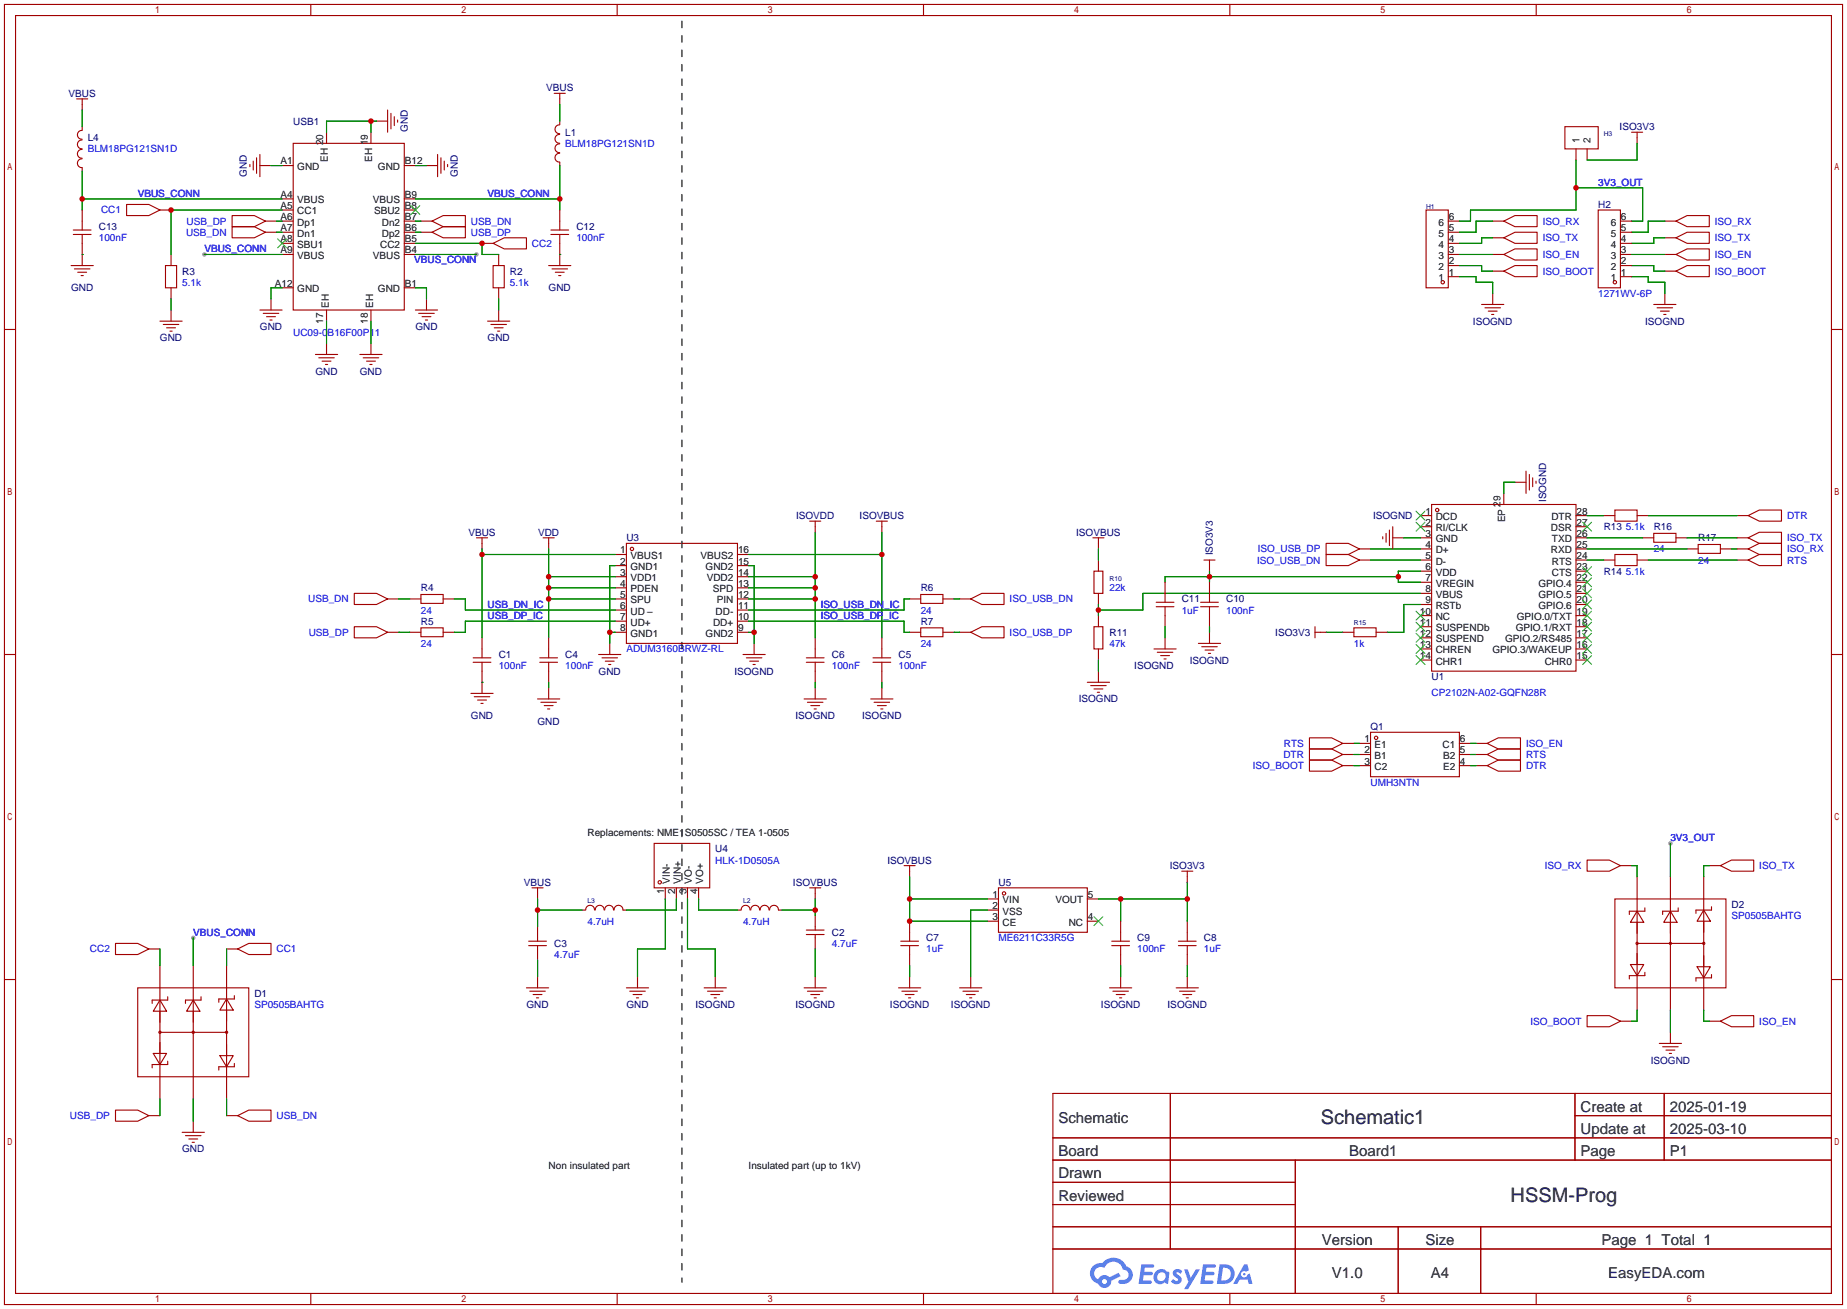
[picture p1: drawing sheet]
<svg xmlns="http://www.w3.org/2000/svg" width="422mm" height="299mm" viewBox="0 0 422 299" stroke-linecap="round" stroke-linejoin="round" font-family="sans-serif">
<g fill="#999">
<circle cx="46.7" cy="58.2" r=".51"/>
<circle cx="109" cy="58.2" r=".51"/>
<circle cx="44.2" cy="214.4" r=".51"/>
<circle cx="382" cy="192.8" r=".51"/>
</g>
<g fill="none" stroke="#a10000" stroke-width=".25">
<path d="M1 1h420.4v297.2h-420.4zM3.6 3.6h415.2v292.1h-415.2zM71.1 1v2.6M141.1 1v2.6M211.2 1v2.6M281.3 1v2.6M351.3 1v2.6M1 75.3h2.6M418.8 75.3h2.6M1 149.6h2.6M418.8 149.6h2.6M1 223.9h2.6"/>
<path d="M418.8 223.9h2.6M240.8 249.9h178v45.8h-178zM267.7 249.9v35.6M360.2 249.9v15.3M360.2 255h58.6M380.6 249.9v15.3M240.8 260.1h178M240.8 265.2h178M240.8 270.3h55.4M240.8 275.3h55.4M296.2 265.2v30.5M71.1 295.7v2.5"/>
<path d="M141.1 295.7v2.5M211.2 295.7v2.5M240.8 280.4h178M240.8 285.5h178M281.3 295.7v2.5M319.8 280.4v15.3M338.6 280.4v15.3M351.3 295.7v2.5"/>
</g>
<g fill="#5487ff">
<path d="M268.5 290.3a1.3 1.3 0 0 1 1.9 .3l-.4 .6a.54 .54 0 0 0-1-.2l.2 .2a1.28 1.28 0 0 1 .8 2 1.53 1.53 0 0 1-2.2-.3l.5-.6 .8 .5a.31 .31 0 0 0 .3-.3 .31 .31 0 0 0-.2-.3 1.12 1.12 0 0 1-.7-1.9z"/>
<path d="M270.8 290.2h.8l.7 1.9 1.2-1.9h.9l-2.7 4.5h-.9l1-1.7z"/>
<path d="M261 289h2.3a.46 .46 0 0 1 .5 .1 .46 .46 0 0 1 .1 .5l-.3 .2h-1.8l-.1 .9h1.6a.4 .4 0 0 1 .3 .4 .4 .4 0 0 1-.4 .4h-1.6l-.2 1.2h1.4a.46 .46 0 0 1 .5 .1 .46 .46 0 0 1 .1 .5l-.4 .2h-2.6z"/>
<path d="M275.1 289h2.3a.47 .47 0 0 1 .5 .1 .47 .47 0 0 1 .1 .5l-.3 .2h-1.8l-.1 .9h1.6a.4 .4 0 0 1 .4 .4 .4 .4 0 0 1-.5 .4h-1.6l-.2 1.2h1.4a.46 .46 0 0 1 .5 .1 .46 .46 0 0 1 .1 .5l-.4 .2h-2.6z"/>
<path d="M284.5 289h.8l.3 1.3-.6 .4a.75 .75 0 0 0-1.1 .3 .75 .75 0 0 0 .5 1 .75 .75 0 0 0 .9-.6l.5-.3 .6 2.4h-.8l-.3-1h-1.8l-.5 1h-1z"/>
<path d="M278.9 289l-.6 4.5h1.4a2.27 2.27 0 0 0 2.7-2.3 2.27 2.27 0 0 0-2.7-2.2zM279.7 289.8a1.5 1.5 0 0 1 1.8 1.5 1.5 1.5 0 0 1-1.9 1.4h-.3z"/>
<path d="M264.4 290.6a1.6 1.6 0 0 0-.4 2.3 1.6 1.6 0 0 0 2.3 .2l.8 .4 .3-2.5-.1-.3h-.5a1.58 1.58 0 0 0-2.4-.1zM265 291.1a.99 .99 0 0 1 1.6 .6 .99 .99 0 0 1-1.3 1.1 .98 .98 0 0 1-.3-1.7z"/>
<path d="M250 289.4a2.37 2.37 0 0 0 1.1 4 1.54 1.54 0 0 0 1.8 1 1.54 1.54 0 0 0 1.2-1.6l2.2-1.1-.5-.8-2.1 1.1a1.57 1.57 0 0 0-2.6 .4 1.5 1.5 0 0 1-.7-2.1 1.5 1.5 0 0 1 2.2-.5 2.23 2.23 0 0 1 2.3-1.4 2.23 2.23 0 0 1 1.9 1.8 1.16 1.16 0 0 1 1.3 1.1 1.16 1.16 0 0 1-1.1 1.3h-.7a.47 .47 0 0 0-.5 .3 .47 .47 0 0 0 .4 .6 2.14 2.14 0 0 0 2.7-1.4 2.14 2.14 0 0 0-1.3-2.7 3.2 3.2 0 0 0-5.5-.7l-1.1 .1zM252 292.9a.6 .6 0 0 1 1.2 0 .6 .6 0 0 1-1.2 0z"/>
<circle cx="284.6" cy="291.3" r=".28"/>
</g>
<g fill="none" stroke="#a10000" stroke-width=".25">
<path d="M17.5 22.6h2.6M18.8 34.1a1.01 1.01 0 0 0-1.1 1.1 1.01 1.01 0 0 0 1.1 1M18.8 32a1.01 1.01 0 0 0-1.1 1 1.01 1.01 0 0 0 1.1 1M18.8 36.3a1.01 1.01 0 0 0-1.1 1 1.01 1.01 0 0 0 1.1 1M18.8 29.8a1.01 1.01 0 0 0-1.1 1 1.01 1.01 0 0 0 1.1 1M18.8 22.6v2.5M18.8 29v.7M18.8 38.4v.7M57.1 37.6v.5M57.9 36.8v2.1M58.7 36.1v3.5M59.4 37.8h2.6"/>
<path d="M59.4 35.3v5.1M64.5 37.8h2.6M67.1 32.8h25.4v38.1h-25.4zM74.7 30.2v2.6M84.8 30.2v2.6M86.1 27.7h2.5M88.6 25.1v5.1M89.4 25.9v3.6M90.2 26.7v2M90.9 27.4v.5M92.5 37.8h2.5M97.5 37.8h2.6"/>
<path d="M100.1 35.3v5.1M100.8 36.1v3.5M101.6 36.8v2.1M102.4 37.6v.5M126.7 21.3h2.6M128 32.9a1.01 1.01 0 0 0-1.1 1 1.01 1.01 0 0 0 1.1 1M128 30.7a1.01 1.01 0 0 0-1.1 1 1.01 1.01 0 0 0 1.1 1M128 35a1.01 1.01 0 0 0-1.1 1 1.01 1.01 0 0 0 1.1 1.1M128 28.5a1.01 1.01 0 0 0-1.1 1 1.01 1.01 0 0 0 1.1 1.1M128 21.3v2.6M128 27.7v.7M128 37.1v.7"/>
<path d="M357.9 29h7.6v5h-7.6zM360.4 34v2.6M363 34v2.6M373.1 30.2h2.6M374.4 30.2v2.6M16.8 52.6h4M16.8 53.6h4M18.8 48v4.6M18.8 53.6v7.1M29 46.7h5l2.6 1.3-2.6 1.3h-5zM36.6 48h2.5M39.1 58.2v2.5"/>
<path d="M53.1 49.3h5.1l2.5 1.2-2.5 1.3h-5.1zM53.1 51.8h5.1l2.5 1.3-2.5 1.3h-5.1zM60.7 53.1h2.5M60.7 50.5h2.5M64.5 58.2h2.6M64.5 55.6h2.6M64.5 53.1h2.6M64.5 50.5h2.6M64.5 48h2.6M64.5 45.5h2.6M92.5 58.2h2.5M92.5 55.6h2.5"/>
<path d="M92.5 53.1h2.5M92.5 50.5h2.5M92.5 48h2.5M92.5 45.5h2.5M96.3 53.1h2.5M96.3 50.5h2.5M98.8 53.1l2.5-1.3h5.1v2.6h-5.1zM98.8 50.5l2.5-1.2h5.1v2.5h-5.1zM110.2 55.6h2.6M112.8 55.6l2.5-1.2h5.1v2.5h-5.1zM114 58.2v2.5M126 52.6h4"/>
<path d="M126 53.6h4M128 48v4.6M128 53.6v7.1M326.1 48h5.1v17.8h-5.1zM331.2 58.2h2.6M331.2 55.6h2.6M331.2 53.1h2.6M331.2 50.5h2.6M341.4 58.2h2.5M341.4 50.5h2.5M341.4 54.4h2.5M343.9 50.5l2.6-1.2h5v2.5h-5z"/>
<path d="M343.9 54.4l2.6-1.3h5v2.5h-5zM343.9 58.2l2.6-1.3h5v2.5h-5zM365.5 48h5.1v17.8h-5.1zM370.6 58.2h2.5M370.6 55.6h2.5M370.6 53.1h2.5M370.6 50.5h2.5M380.7 58.2h2.6M380.7 50.5h2.6M380.7 54.4h2.6M383.3 50.5l2.5-1.2h5.1v2.5h-5.1zM383.3 54.4l2.5-1.3h5.1v2.5h-5.1z"/>
<path d="M383.3 58.2l2.5-1.3h5.1v2.5h-5.1zM16.3 60.7h5M17 61.5h3.6M17.8 62.2h2M18.5 63h.5M36.6 73.4h5.1M37.3 74.2h3.6M37.8 60.7h2.6v5.1h-2.6zM38.1 74.9h2M38.9 75.7h.5M39.1 65.8v2.5M39.1 70.9v2.5"/>
<path d="M59.4 70.9h5.1M60.2 71.6h3.6M61 72.4h2M61.7 73.2h.5M62 68.3v2.6M64.5 65.8h2.6M74.7 70.9v2.5M74.7 78.5v2.5M84.8 70.9v2.5M84.8 78.5v2.5M92.5 65.8h2.5M95 70.9h5.1"/>
<path d="M95.8 71.6h3.5M96.5 72.4h2.1M97.3 73.2h.5M97.5 68.3v2.6M111.5 73.4h5.1M112.3 74.2h3.5M112.8 60.7h2.5v5.1h-2.5zM113 74.9h2.1M113.8 75.7h.5M114 65.8v2.5M114 70.9v2.5M125.5 60.7h5.1"/>
<path d="M126.2 61.5h3.6M127 62.2h2M127.8 63h.5M331.2 63.2h2.6M331.2 60.7h2.6M338.8 69.6h5.1M339.6 70.4h3.6M340.4 71.1h2M341.1 71.9h.5M341.4 62h2.5M341.4 67.1v2.5M343.9 62l2.6-1.3h5v2.5h-5z"/>
<path d="M370.6 63.2h2.5M370.6 60.7h2.5M378.2 69.6h5.1M379 70.4h3.5M379.7 71.1h2.1M380.5 71.9h.5M380.7 62h2.6M380.7 67.1v2.5M383.3 62l2.5-1.3h5.1v2.5h-5.1zM72.1 81h5.1M72.9 81.8h3.6M73.7 82.6h2"/>
<path d="M74.4 83.3h.5M82.3 81h5.1M83.1 81.8h3.5M83.8 82.6h2.1M84.6 83.3h.5M185.2 119.1h2.5M186.4 119.1v2.6M200.4 119.1h2.5M201.7 119.1v2.6M324.9 117.9h2.5M327.4 115.3h33v38.1h-33zM343.9 112.8v2.5"/>
<path d="M346.5 110.2h2.5M349 107.7v5.1M349.8 108.5v3.5M350.5 109.2v2.1M351.3 110v.5M360.4 117.9h2.6M366.8 117.9h2.5M369.3 116.6h5.1v2.5h-5.1zM374.4 117.9h2.5M397.3 117.9h2.5M399.8 117.9l2.5-1.3h5.1v2.5h-5.1zM81 135.6h5.1l2.5 1.3-2.5 1.3h-5.1z"/>
<path d="M88.6 136.9h2.6M93.7 136.9h2.6M96.3 135.9h5v2h-5zM101.3 136.9h2.6M109 122.9h2.5M110.2 122.9v2.6M124.2 122.9h2.5M125.5 122.9v2.6M140.7 126.7h2.6M140.7 129.3h2.6M140.7 131.8h2.6M140.7 134.4h2.6"/>
<path d="M140.7 136.9h2.6M140.7 139.4h2.6M143.3 124.2h25.4v22.9h-25.4zM168.7 126.7h2.5M168.7 129.3h2.5M168.7 131.8h2.5M168.7 134.4h2.5M168.7 136.9h2.5M168.7 139.4h2.5M208 136.9h2.6M210.6 135.9h5v2h-5zM215.6 136.9h2.6"/>
<path d="M219.5 136.9h2.5M222 136.9l2.5-1.3h5.1v2.6h-5.1zM249.9 122.9h2.6M250.2 130.6h2v5h-2zM251.2 122.9v2.6M251.2 128v2.6M251.2 135.6v2.6M264.4 137.7h4.1M264.4 138.7h4.1M266.4 133.1v4.6M266.4 138.7v4.6M274.6 137.7h4"/>
<path d="M274.6 138.7h4M275.3 128h2.6M276.6 128v2.6M276.6 133.1v4.6M276.6 138.7v4.6M303.3 124.2h5.1l2.5 1.3-2.5 1.2h-5.1zM303.3 126.7h5.1l2.5 1.3-2.5 1.3h-5.1zM310.9 125.5h2.5M310.9 128h2.5M316.2 122.7v.5M317 121.9v2.1M317.8 121.2v3.5"/>
<path d="M318.5 122.9h2.6M318.5 120.4v5.1M324.9 120.4h2.5M324.9 122.9h2.5M324.9 125.5h2.5M324.9 128h2.5M324.9 130.6h2.5M324.9 133.1h2.5M324.9 135.6h2.5M324.9 138.2h2.5M360.4 120.4h2.6M360.4 122.9h2.6"/>
<path d="M360.4 125.5h2.6M360.4 128h2.6M360.4 130.6h2.6M360.4 133.1h2.6M360.4 135.6h2.6M360.4 138.2h2.6M366.8 128h2.5M369.3 126.7h5.1v2.6h-5.1zM374.4 128h2.5M375.7 122.9h2.5M378.2 121.9h5.1v2.1h-5.1zM383.3 122.9h2.5"/>
<path d="M385.8 125.5h2.6M388.4 124.5h5v2h-5zM393.4 125.5h2.6M397.3 122.9h2.5M397.3 125.5h2.5M397.3 128h2.5M399.8 128l2.5-1.3h5.1v2.6h-5.1zM399.8 125.5l2.5-1.3h5.1v2.5h-5.1zM399.8 122.9l2.5-1.2h5.1v2.5h-5.1zM81 143.3h5.1l2.5 1.2-2.5 1.3h-5.1zM88.6 144.5h2.6M93.7 144.5h2.6"/>
<path d="M96.3 143.5h5v2h-5zM101.3 144.5h2.6M107.7 158.5h5.1M108.2 150.4h4.1M108.2 151.4h4.1M108.5 159.3h3.5M110.2 145.8v4.6M110.2 151.4v7.1M122.9 159.8h5.1M123.4 150.4h4.1M123.4 151.4h4.1M125.5 145.8v4.6"/>
<path d="M125.5 151.4v4.6M125.5 157.2v2.6M136.9 149.6h5.1M137.7 150.4h3.5M138.4 151.1h2.1M139.2 151.9h.5M139.4 147.1v2.5M140.7 142h2.6M140.7 144.5h2.6M168.7 142h2.5M168.7 144.5h2.5M169.9 149.6h5.1"/>
<path d="M170.7 150.4h3.5M171.4 151.1h2.1M172.2 151.9h.5M172.5 147.1v2.5M183.9 159.8h5.1M184.4 150.4h4.1M184.4 151.4h4.1M186.4 145.8v4.6M186.4 151.4v4.6M186.4 157.2v2.6M199.1 159.8h5.1M199.6 150.4h4.1"/>
<path d="M199.6 151.4h4.1M201.7 145.8v4.6M201.7 151.4v4.6M201.7 157.2v2.6M208 144.5h2.6M210.6 143.5h5v2h-5zM215.6 144.5h2.6M219.5 144.5h2.5M222 144.5l2.5-1.2h5.1v2.5h-5.1zM248.7 156h5M249.4 156.7h3.6M250.2 143.3h2v5h-2z"/>
<path d="M250.2 157.5h2M251 158.2h.5M251.2 140.7v2.6M251.2 148.3v2.6M251.2 153.4v2.6M263.9 148.3h5.1M264.7 149.1h3.5M265.4 149.9h2.1M266.2 150.6h.5M266.4 145.8v2.5M274.1 147.1h5M274.8 147.8h3.6"/>
<path d="M275.6 148.6h2M276.4 149.4h.5M276.6 144.5v2.6M300.7 144.5h2.6M300.7 143.3v2.5M307.1 144.5h2.5M309.6 143.5h5.1v2h-5.1zM314.7 144.5h2.5M324.9 140.7h2.5M324.9 143.3h2.5M324.9 145.8h2.5M324.9 148.3h2.5"/>
<path d="M324.9 150.9h2.5M360.4 140.7h2.6M360.4 143.3h2.6M360.4 145.8h2.6M360.4 148.3h2.6M360.4 150.9h2.6M109.2 160h2.1M110 160.8h.5M123.7 160.5h3.6M124.5 161.3h2M125.2 162.1h.5M184.7 160.5h3.5"/>
<path d="M185.4 161.3h2.1M186.2 162.1h.5M199.9 160.5h3.6M200.7 161.3h2M201.4 162.1h.5M299.5 171.2h5l2.6 1.3-2.6 1.2h-5zM299.5 173.7h5l2.6 1.3-2.6 1.3h-5zM299.5 168.7h5l2.6 1.2-2.6 1.3h-5zM307.1 169.9h2.5M307.1 172.5h2.5M307.1 175h2.5M310.9 169.9h2.5"/>
<path d="M310.9 172.5h2.5M310.9 175h2.5M313.4 167.4h20.4v10.1h-20.4zM333.8 169.9h2.5M333.8 172.5h2.5M333.8 175h2.5M337.6 169.9h2.5M337.6 172.5h2.5M337.6 175h2.5M340.1 175l2.5-1.3h5.1v2.6h-5.1zM340.1 169.9l2.5-1.2h5.1v2.5h-5.1zM340.1 172.5l2.5-1.3h5.1v2.5h-5.1z"/>
<path d="M149.6 192.8h12.7v10.1h-12.7zM206.8 197.9h2.5M208 197.9v2.5M270.3 199.1h2.5M271.5 199.1v2.6M363 196.6h5l2.6 1.3-2.6 1.2h-5zM370.6 197.9h2.5M390.9 197.9h2.5M393.4 197.9l2.6-1.3h5.1v2.5h-5.1zM26.4 215.6h5.1l2.5 1.3-2.5 1.3h-5.1zM34 216.9h2.6M51.8 216.9h2.6"/>
<path d="M54.4 216.9l2.5-1.3h5.1v2.6h-5.1zM120.9 216.2h4.1M120.9 215.1h4.1M121.7 202.9h2.5M122.9 202.9v2.6M122.9 211.8v3.3M122.9 216.2v3.3M133.1 208h.8M136 208a1.01 1.01 0 0 0-1-1.1 1.01 1.01 0 0 0-1.1 1.1M138.2 208a1.01 1.01 0 0 0-1.1-1.1 1.01 1.01 0 0 0-1 1.1M140.3 208a1.01 1.01 0 0 0-1-1.1 1.01 1.01 0 0 0-1 1.1M140.4 208a1.01 1.01 0 0 1 1.1-1.1 1.01 1.01 0 0 1 1 1.1h.8"/>
<path d="M152.1 202.9v2.6M154.7 202.9v2.6M157.2 202.9v2.6M159.8 202.9v2.6M168.7 208h.7M171.5 208a1.01 1.01 0 0 0-1-1.1 1.01 1.01 0 0 0-1 1.1M173.7 208a1.01 1.01 0 0 0-1-1.1 1.01 1.01 0 0 0-1 1.1M175.9 208a1.01 1.01 0 0 0-1-1.1 1.01 1.01 0 0 0-1.1 1.1M176 208a1.01 1.01 0 0 1 1-1.1 1.01 1.01 0 0 1 1 1.1h.8M184.4 213.6h4.1M184.4 212.6h4.1M185.2 202.9h2.5"/>
<path d="M186.4 202.9v2.6M186.4 209.3v3.3M186.4 213.6v3.3M206 216.2h4.1M206 215.1h4.1M208 210.6v4.5M208 216.2v4.5M225.8 208h2.5M225.8 205.5h2.5M225.8 210.6h2.5M228.3 202.9h20.4v10.2h-20.4zM248.7 205.5h2.5"/>
<path d="M248.7 210.6h2.5M254.3 216.2h4M254.3 215.1h4M256.3 210.6v4.5M256.3 216.2v4.5M269.5 216.2h4.1M269.5 215.1h4.1M271.5 210.6v4.5M271.5 216.2v4.5M369.3 205.5h25.4v20.3h-25.4zM374.4 208.3l1.5 2.5h-3zM374.4 200.4v30.5"/>
<path d="M374.4 215.6h15.2M376.2 207.5v.8h-3.6v.7M382 208.3l1.5 2.5h-3zM382 200.4v30.5M383.8 207.5v.8h-3.6v.7M389.6 208l1.6 2.6h-3.1zM389.6 200.4v30.5M391.4 207.3v.7h-3.5v.8M31.5 225.8h25.4v20.3h-25.4zM36.6 228.6l1.5 2.5h-3zM36.6 220.7v30.5M36.6 236h15.2"/>
<path d="M38.4 227.8v.8h-3.6v.8M44.2 228.6l1.5 2.5h-3zM44.2 220.7v30.5M46 227.8v.8h-3.6v.8M51.8 228.3l1.5 2.6h-3zM51.8 220.7v30.5M53.6 227.6v.7h-3.6v.8M120.4 225.8h5.1M121.2 226.6h3.5M121.9 227.3h2.1M122.7 228.1h.5M122.9 223.3v2.5"/>
<path d="M143.3 225.8h5M144 226.6h3.6M144.8 227.3h2M145.5 228.1h.5M145.8 223.3v2.5M161 225.8h5.1M161.8 226.6h3.6M162.6 227.3h2M163.3 228.1h.5M163.6 223.3v2.5M183.9 225.8h5.1M184.7 226.6h3.5"/>
<path d="M185.4 227.3h2.1M186.2 228.1h.5M186.4 223.3v2.5M205.5 225.8h5.1M206.2 226.6h3.6M207 227.3h2M207.8 228.1h.5M208 223.3v2.5M219.5 225.8h5M220.2 226.6h3.6M221 227.3h2M221.7 228.1h.5"/>
<path d="M222 223.3v2.5M253.7 225.8h5.1M254.5 226.6h3.6M255.3 227.3h2M256 228.1h.5M256.3 223.3v2.5M269 225.8h5.1M269.7 226.6h3.6M270.5 227.3h2M271.3 228.1h.5M271.5 223.3v2.5M363 232.2h5l2.6 1.2-2.6 1.3h-5z"/>
<path d="M370.6 233.4h2.5M372.9 220.5h3l-1.5 2.5zM376.2 222.2v.8h-3.6v.8M379.5 238.5h5.1M380.2 239.3h3.6M382 236v2.5M388.1 221h3.1l-1.6 2.5zM390.9 233.4h2.5M391.4 222.8v.7h-3.5v.8M393.4 233.4l2.6-1.2h5.1v2.5h-5.1zM26.4 253.7h5.1l2.5 1.3-2.5 1.3h-5.1zM34 255h2.6"/>
<path d="M35.1 240.8h3l-1.5 2.5zM38.4 242.6v.7h-3.6v.8M41.7 258.8h5M42.4 259.6h3.6M44.2 256.3v2.5M50.3 241.3h3l-1.5 2.5zM51.8 255h2.6M53.6 243.1v.7h-3.6v.8M54.4 255l2.5-1.3h5.1v2.6h-5.1zM381 240h2M381.8 240.8h.5M43.2 260.3h2"/>
<path d="M43.9 261.1h.5"/>
<circle cx="329.9" cy="64.5" r=".38"/>
<circle cx="369.3" cy="64.5" r=".38"/>
<circle cx="328.7" cy="116.6" r=".38"/>
<circle cx="144.5" cy="125.5" r=".38"/>
<circle cx="314.7" cy="168.7" r=".38"/>
<circle cx="150.9" cy="201.7" r=".38"/>
<circle cx="229.6" cy="204.2" r=".38"/>
<circle cx="374.4" cy="215.6" r=".25"/>
<circle cx="382" cy="215.6" r=".25"/>
<circle cx="389.6" cy="215.6" r=".25"/>
<circle cx="36.6" cy="236" r=".25"/>
<circle cx="44.2" cy="236" r=".25"/>
<circle cx="51.8" cy="236" r=".25"/>
</g>
<g fill="none" stroke="#3c3" stroke-width=".25">
<path d="M63.5 54.6l2 2M65.5 54.6l-2 2M94 47l2 2M96 47l-2 2M323.8 116.8l2.1 2.1M323.8 119.4l2.1 2M325.9 116.8l-2.1 2.1M325.9 119.4l-2.1 2M361.9 119.4l2.1 2M364 119.4l-2.1 2M323.8 139.7l2.1 2M325.9 139.7l-2.1 2"/>
<path d="M361.9 139.7l2.1 2M361.9 137.2l2.1 2M361.9 134.6l2.1 2.1M361.9 132.1l2.1 2M361.9 129.5l2.1 2.1M364 139.7l-2.1 2M364 137.2l-2.1 2M364 134.6l-2.1 2.1M364 132.1l-2.1 2M364 129.5l-2.1 2.1M323.8 142.2l2.1 2.1M323.8 144.8l2.1 2"/>
<path d="M323.8 147.3l2.1 2.1M323.8 149.9l2.1 2M325.9 142.2l-2.1 2.1M325.9 144.8l-2.1 2M325.9 147.3l-2.1 2.1M325.9 149.9l-2.1 2M361.9 149.9l2.1 2M361.9 147.3l2.1 2.1M361.9 144.8l2.1 2M361.9 142.2l2.1 2.1M364 149.9l-2.1 2M364 147.3l-2.1 2.1"/>
<path d="M364 144.8l-2.1 2M364 142.2l-2.1 2.1M250.2 209.5l2 2.1M252.2 209.5l-2 2.1"/>
</g>
<g fill="none" stroke="#008700" stroke-width=".25">
<path d="M18.8 25.1v3.9M18.8 39.1v8.9M62 37.8h2.5M84.8 27.7v2.5M86.1 27.7h-11.4v2.5M95 37.8h2.5M128 23.9v3.8M128 37.8v10.2M360.4 36.6v11.4h-24.1v2.5h-2.5M374.4 32.8v3.8h-11.4M18.8 58.2h.1M18.8 45.5h45.7"/>
<path d="M46.7 58.2h17.8M63.2 50.5h1.3M63.2 53.1h1.3M64.5 48h-25.4v10.2M95 50.5h1.3M95 53.1h1.3M95 45.5h33M95 58.2h14M95 55.6h15.2v2.6h3.8M128 58.2h.1M333.8 58.2h7.6M341.4 50.5h-3.8v2.6h-3.8"/>
<path d="M341.4 54.4h-2.6v1.2h-5M360.4 42.9h15.3v7.6h-2.6M373.1 58.2h7.6M380.7 50.5h-3.8v2.6h-3.8M380.7 54.4h-2.5v1.2h-5.1M39.1 68.3v2.6M64.5 65.8h-2.5v2.5M74.7 73.4v5.1M84.8 73.4v5.1M95 65.8h2.5v2.5M114 68.3v2.6M333.8 60.7h5v1.3h2.6"/>
<path d="M333.8 63.2h3.8v1.3h3.8v2.6M373.1 60.7h5.1v1.3h2.5M373.1 63.2h3.8v1.3h3.8v2.6M346.5 110.2h-2.6v2.6M363 117.9h3.8M376.9 117.9h20.4M91.2 136.9h2.5M103.9 136.9h2.5v2.5h34.3M110.2 125.5v20.3M110.2 126.7h30.5M125.5 136.9h15.2M125.5 125.5v20.3"/>
<path d="M125.5 131.8h15.2M125.5 134.4h15.2M140.7 129.3h-1.3v17.8M171.2 136.9h15.2M171.2 129.3h1.3v17.8M171.2 126.7h30.5M171.2 131.8h15.2M171.2 134.4h15.2M186.4 121.7v24.1M201.7 121.7v24.1M208 136.9h-1.2v2.5h-35.6M218.2 136.9h1.3"/>
<path d="M251.2 125.5v2.5M251.2 138.2v2.5M276.6 130.6v2.5M313.4 125.5h11.5M313.4 128h11.5M319.8 131.8h-53.4v1.3M321.1 122.9h3.8M324.9 138.2h-3.8v6.3h-3.9M324.9 135.6h-63.5v3.8h-10.2M324.9 130.6h-5.1v2.5h5.1M363 125.5h22.8M363 128h3.8"/>
<path d="M363 122.9h12.7M376.9 128h20.4M385.8 122.9h11.5M396 125.5h1.3M91.2 144.5h2.5M110.2 156h.1M125.5 156v1.2M139.4 144.5h1.3M140.7 142h-34.3v2.5h-2.5M171.2 144.5h1.3M171.2 142h35.6v2.5h1.2M186.4 156v1.2"/>
<path d="M201.7 156v1.2M218.2 144.5h1.3M251.2 150.9v2.5M266.4 143.3v2.5M276.6 143.3v1.2M303.3 144.5h3.8M309.6 175h1.3M309.6 172.5h1.3M309.6 169.9h1.3M336.3 175h1.3M336.3 172.5h1.3M336.3 169.9h1.3"/>
<path d="M373.1 197.9h1.3v2.5M382 192.8v7.6M390.9 197.9h-1.3v2.5M36.6 216.9v3.8M44.2 214.4v6.3M51.8 216.9v3.8M122.9 208h10.2M122.9 205.5v6.3M122.9 219.5v3.8M152.1 205.5v11.4h-6.3v6.4M154.7 205.5v2.5h-11.4M157.2 205.5v11.4h6.4v6.4"/>
<path d="M159.8 205.5v2.5h8.9M178.8 208h7.6M186.4 205.5v3.8M186.4 216.9v6.4M208 200.4v10.2h17.8M208 205.5h17.8M225.8 208h-3.8v15.3M251.2 205.5h20.3M256.3 205.5v5.1M271.5 201.7v8.9M208 220.7v2.6M256.3 220.7v2.6"/>
<path d="M271.5 220.7v2.6M374.4 230.9v2.5h-1.3M382 230.9v5.1M389.6 230.9v2.5h1.3M36.6 251.2v3.8M44.2 251.2v5.1M51.8 251.2v3.8"/>
</g>
<path d="M156 4.8v288.3" fill="none" stroke="#000" stroke-width=".25" stroke-dasharray="1.5 1.8"/>
<g fill="#c00">
<circle cx="84.8" cy="27.7" r=".63"/>
<circle cx="128" cy="45.5" r=".63"/>
<circle cx="110.2" cy="55.6" r=".63"/>
<circle cx="39.1" cy="48" r=".63"/>
<circle cx="139.4" cy="144.5" r=".63"/>
<circle cx="172.5" cy="144.5" r=".63"/>
<circle cx="18.8" cy="45.5" r=".63"/>
<circle cx="110.2" cy="126.7" r=".63"/>
<circle cx="201.7" cy="126.7" r=".63"/>
<circle cx="125.5" cy="131.8" r=".63"/>
<circle cx="125.5" cy="134.4" r=".63"/>
<circle cx="125.5" cy="136.9" r=".63"/>
<circle cx="186.4" cy="131.8" r=".63"/>
<circle cx="186.4" cy="134.4" r=".63"/>
<circle cx="186.4" cy="136.9" r=".63"/>
<circle cx="186.4" cy="208" r=".63"/>
<circle cx="122.9" cy="208" r=".63"/>
<circle cx="208" cy="205.5" r=".63"/>
<circle cx="208" cy="210.6" r=".63"/>
<circle cx="271.5" cy="205.5" r=".63"/>
<circle cx="256.3" cy="205.5" r=".63"/>
<circle cx="251.2" cy="139.4" r=".63"/>
<circle cx="360.4" cy="42.9" r=".63"/>
<circle cx="276.6" cy="131.8" r=".63"/>
<circle cx="319.8" cy="131.8" r=".63"/>
</g>
<g font-size="4.6">
<text x="302.1" y="257">Schematic1</text>
<text x="345.5" y="274.8">HSSM-Prog</text>
</g>
<g font-size="3.4">
<text x="242.1" y="256.6">Schematic</text>
<text x="361.5" y="254.1">Create at</text>
<text x="381.9" y="254.1">2025-01-19</text>
<text x="361.5" y="259.2">Update at</text>
<text x="381.9" y="259.2">2025-03-10</text>
<text x="242.1" y="264.3">Board</text>
<text x="242.1" y="269.3">Drawn</text>
<text x="308.5" y="264.3">Board1</text>
<text x="361.5" y="264.3">Page</text>
<text x="381.9" y="264.3">P1</text>
<text x="242.1" y="274.4">Reviewed</text>
<text x="302.3" y="284.6">Version</text>
<text x="326" y="284.6">Size</text>
<text x="366.3" y="284.6">Page 1 Total 1</text>
<text x="304.6" y="292.2">V1.0</text>
<text x="327.2" y="292.2">A4</text>
<text x="367.8" y="292.2">EasyEDA.com</text>
</g>
<g font-size="2.3" fill="#000080">
<text x="15.7" y="22.1">VBUS</text>
<text x="124.9" y="20.9">VBUS</text>
<text x="67.1" y="28.5">USB1</text>
<text x="370.4" y="29.7">ISO3V3</text>
<text x="20.1" y="32.3">L4</text>
<text x="93.2" y="30.2" transform="rotate(-90 93.2 30.2)">GND</text>
<text x="129.3" y="31">L1</text>
<text x="56.4" y="40.4" transform="rotate(-90 56.4 40.4)">GND</text>
<text x="104.7" y="40.4" transform="rotate(-90 104.7 40.4)">GND</text>
<text x="365.5" y="47.5">H2</text>
<text x="22.6" y="52.6">C13</text>
<text x="131.8" y="52.6">C12</text>
<text x="41.7" y="62.8">R3</text>
<text x="116.6" y="62.8">R2</text>
<text x="16.3" y="66.6">GND</text>
<text x="125.5" y="66.6">GND</text>
<text x="59.4" y="75.5">GND</text>
<text x="95" y="75.5">GND</text>
<text x="336.9" y="74.2">ISOGND</text>
<text x="376.2" y="74.2">ISOGND</text>
<text x="36.6" y="78">GND</text>
<text x="111.5" y="78">GND</text>
<text x="72.1" y="85.6">GND</text>
<text x="82.3" y="85.6">GND</text>
<text x="182.1" y="118.6">ISOVDD</text>
<text x="196.6" y="118.6">ISOVBUS</text>
<text x="314" y="118.6">ISOGND</text>
<text x="353.6" y="114.7" transform="rotate(-90 353.6 114.7)">ISOGND</text>
<text x="107.1" y="122.5">VBUS</text>
<text x="123.1" y="122.5">VDD</text>
<text x="143.3" y="123.7">U3</text>
<text x="246.1" y="122.5">ISOVBUS</text>
<text x="366.8" y="121.2">R13</text>
<text x="378.2" y="121.2">R16</text>
<text x="388.4" y="123.7">R17</text>
<text x="277.4" y="126.9" transform="rotate(-90 277.4 126.9)">ISO3V3</text>
<text x="366.8" y="131.3">R14</text>
<text x="96.3" y="135.2">R4</text>
<text x="210.6" y="135.2">R6</text>
<text x="270.3" y="137.7">C11</text>
<text x="280.4" y="137.7">C10</text>
<text x="96.3" y="142.8">R5</text>
<text x="210.6" y="142.8">R7</text>
<text x="253.7" y="145.3">R11</text>
<text x="291.7" y="145.3">ISO3V3</text>
<text x="114" y="150.4">C1</text>
<text x="129.3" y="150.4">C4</text>
<text x="136.9" y="154.2">GND</text>
<text x="168" y="154.2">ISOGND</text>
<text x="190.2" y="150.4">C6</text>
<text x="205.5" y="150.4">C5</text>
<text x="259.4" y="152.9">ISOGND</text>
<text x="272.1" y="151.7">ISOGND</text>
<text x="327.4" y="155.5">U1</text>
<text x="246.7" y="160.6">ISOGND</text>
<text x="107.7" y="164.4">GND</text>
<text x="122.9" y="165.6">GND</text>
<text x="181.9" y="164.4">ISOGND</text>
<text x="197.2" y="164.4">ISOGND</text>
<text x="313.4" y="166.9">Q1</text>
<text x="163.6" y="194.8">U4</text>
<text x="202.9" y="197.4">ISOVBUS</text>
<text x="119.8" y="202.5">VBUS</text>
<text x="181.4" y="202.5">ISOVBUS</text>
<text x="228.3" y="202.5">U5</text>
<text x="267.5" y="198.7">ISO3V3</text>
<text x="396" y="207.5">D2</text>
<text x="190.2" y="213.9">C2</text>
<text x="211.8" y="215.2">C7</text>
<text x="260.1" y="215.2">C9</text>
<text x="275.3" y="215.2">C8</text>
<text x="126.7" y="216.4">C3</text>
<text x="58.2" y="227.9">D1</text>
<text x="120.4" y="230.4">GND</text>
<text x="143.3" y="230.4">GND</text>
<text x="159.1" y="230.4">ISOGND</text>
<text x="181.9" y="230.4">ISOGND</text>
<text x="203.5" y="230.4">ISOGND</text>
<text x="217.5" y="230.4">ISOGND</text>
<text x="251.8" y="230.4">ISOGND</text>
<text x="267" y="230.4">ISOGND</text>
<text x="377.5" y="243.1">ISOGND</text>
<text x="41.7" y="263.4">GND</text>
</g>
<g font-size="2.3" fill="#00f">
<text x="20.1" y="34.8">BLM18PG121SN1D</text>
<text x="129.3" y="33.6">BLM18PG121SN1D</text>
<text x="31.5" y="45">VBUS_CONN</text>
<text x="111.5" y="45">VBUS_CONN</text>
<text x="365.5" y="42.4">3V3_OUT</text>
<text x="23.1" y="48.8">CC1</text>
<text x="42.5" y="53.9">USB_DN</text>
<text x="42.7" y="51.3">USB_DP</text>
<text x="107.7" y="53.9">USB_DP</text>
<text x="107.7" y="51.3">USB_DN</text>
<text x="352.8" y="51.3">ISO_RX</text>
<text x="392.2" y="51.3">ISO_RX</text>
<text x="22.6" y="55.1">100nF</text>
<text x="46.7" y="57.7">VBUS_CONN</text>
<text x="121.7" y="56.4">CC2</text>
<text x="131.8" y="55.1">100nF</text>
<text x="352.8" y="55.1">ISO_TX</text>
<text x="352.8" y="59">ISO_EN</text>
<text x="392.2" y="55.1">ISO_TX</text>
<text x="392.2" y="59">ISO_EN</text>
<text x="41.7" y="65.3">5.1k</text>
<text x="94.7" y="60.2">VBUS_CONN</text>
<text x="116.6" y="65.3">5.1k</text>
<text x="352.8" y="62.8">ISO_BOOT</text>
<text x="392.2" y="62.8">ISO_BOOT</text>
<text x="365.5" y="67.8">1271WV-6P</text>
<text x="67.1" y="76.7">UC09-0B16F00P11</text>
<text x="408.7" y="118.6">DTR</text>
<text x="371.9" y="121.2">5.1k</text>
<text x="408.7" y="123.7">ISO_TX</text>
<text x="287.5" y="128.8">ISO_USB_DN</text>
<text x="287.6" y="126.3">ISO_USB_DP</text>
<text x="371.9" y="131.3">5.1k</text>
<text x="378.2" y="126.3">24</text>
<text x="388.4" y="128.8">24</text>
<text x="408.7" y="128.8">RTS</text>
<text x="408.7" y="126.3">ISO_RX</text>
<text x="70.5" y="137.7">USB_DN</text>
<text x="230.9" y="137.7">ISO_USB_DN</text>
<text x="253.7" y="135.2">22k</text>
<text x="96.3" y="140.2">24</text>
<text x="111.5" y="139">USB_DN_IC</text>
<text x="111.5" y="141.5">USB_DP_IC</text>
<text x="187.7" y="139">ISO_USB_DN_IC</text>
<text x="187.7" y="141.5">ISO_USB_DP_IC</text>
<text x="210.6" y="140.2">24</text>
<text x="270.3" y="140.2">1uF</text>
<text x="280.4" y="140.2">100nF</text>
<text x="70.6" y="145.3">USB_DP</text>
<text x="96.3" y="147.9">24</text>
<text x="143.3" y="149.1">ADUM3160BRWZ-RL</text>
<text x="210.6" y="147.9">24</text>
<text x="230.9" y="145.3">ISO_USB_DP</text>
<text x="253.7" y="147.9">47k</text>
<text x="309.6" y="147.9">1k</text>
<text x="114" y="152.9">100nF</text>
<text x="129.3" y="152.9">100nF</text>
<text x="190.2" y="152.9">100nF</text>
<text x="205.5" y="152.9">100nF</text>
<text x="327.4" y="159">CP2102N-A02-GQFN28R</text>
<text x="293.5" y="173.3">DTR</text>
<text x="293.6" y="170.7">RTS</text>
<text x="349" y="170.7">ISO_EN</text>
<text x="349" y="173.3">RTS</text>
<text x="286.5" y="175.8">ISO_BOOT</text>
<text x="313.4" y="179.6">UMH3NTN</text>
<text x="349" y="175.8">DTR</text>
<text x="163.6" y="197.4">HLK-1D0505A</text>
<text x="382" y="192.3">3V3_OUT</text>
<text x="353.3" y="198.7">ISO_RX</text>
<text x="402.3" y="198.7">ISO_TX</text>
<text x="44.2" y="213.9">VBUS_CONN</text>
<text x="134.4" y="211.4">4.7uH</text>
<text x="169.9" y="211.4">4.7uH</text>
<text x="228.3" y="215.2">ME6211C33R5G</text>
<text x="396" y="210.1">SP0505BAHTG</text>
<text x="20.6" y="217.7">CC2</text>
<text x="63.2" y="217.7">CC1</text>
<text x="126.7" y="219">4.7uF</text>
<text x="190.2" y="216.4">4.7uF</text>
<text x="211.8" y="217.7">1uF</text>
<text x="260.1" y="217.7">100nF</text>
<text x="275.3" y="217.7">1uF</text>
<text x="58.2" y="230.4">SP0505BAHTG</text>
<text x="350" y="234.2">ISO_BOOT</text>
<text x="402.3" y="234.2">ISO_EN</text>
<text x="16" y="255.8">USB_DP</text>
<text x="63.2" y="255.8">USB_DN</text>
</g>
<g font-size="2.3">
<text x="73.9" y="33.3" transform="rotate(-90 73.9 33.3)">20</text>
<text x="84.1" y="33.3" transform="rotate(-90 84.1 33.3)">19</text>
<text x="361.2" y="32.8" transform="rotate(-90 361.2 32.8)">1</text>
<text x="363.7" y="32.8" transform="rotate(-90 363.7 32.8)">2</text>
<text x="64.1" y="37.6">A1</text>
<text x="68" y="38.9">GND</text>
<text x="75" y="36.9" transform="rotate(-90 75 36.9)">EH</text>
<text x="85.1" y="36.9" transform="rotate(-90 85.1 36.9)">EH</text>
<text x="86.4" y="38.9">GND</text>
<text x="92.6" y="37.6">B12</text>
<text x="64.1" y="45.2">A4</text>
<text x="64.1" y="47.8">A5</text>
<text x="68" y="46.5">VBUS</text>
<text x="85.3" y="46.5">VBUS</text>
<text x="92.6" y="47.8">B8</text>
<text x="92.6" y="45.2">B9</text>
<text x="64.1" y="50.3">A6</text>
<text x="64.1" y="52.8">A7</text>
<text x="68" y="49">CC1</text>
<text x="68" y="51.6">Dp1</text>
<text x="85.5" y="49">SBU2</text>
<text x="87.3" y="51.6">Dn2</text>
<text x="92.6" y="52.8">B6</text>
<text x="92.6" y="50.3">B7</text>
<text x="329" y="51.6">6</text>
<text x="331.3" y="52.8">5</text>
<text x="331.3" y="50.3">6</text>
<text x="368.4" y="51.6">6</text>
<text x="370.7" y="52.8">5</text>
<text x="370.7" y="50.3">6</text>
<text x="64.1" y="55.4">A8</text>
<text x="64.1" y="57.9">A9</text>
<text x="68" y="54.1">Dn1</text>
<text x="68" y="56.6">SBU1</text>
<text x="68" y="59.2">VBUS</text>
<text x="85.3" y="59.2">VBUS</text>
<text x="86.9" y="56.6">CC2</text>
<text x="87.3" y="54.1">Dp2</text>
<text x="92.6" y="57.9">B4</text>
<text x="92.6" y="55.4">B5</text>
<text x="329" y="59.2">3</text>
<text x="329" y="56.6">4</text>
<text x="329" y="54.1">5</text>
<text x="331.3" y="57.9">3</text>
<text x="331.3" y="55.4">4</text>
<text x="368.4" y="59.2">3</text>
<text x="368.4" y="56.6">4</text>
<text x="368.4" y="54.1">5</text>
<text x="370.7" y="57.9">3</text>
<text x="370.7" y="55.4">4</text>
<text x="62.9" y="65.5">A12</text>
<text x="92.6" y="65.5">B1</text>
<text x="329" y="64.3">1</text>
<text x="329" y="61.7">2</text>
<text x="331.3" y="63">1</text>
<text x="331.3" y="60.5">2</text>
<text x="368.4" y="64.3">1</text>
<text x="368.4" y="61.7">2</text>
<text x="370.7" y="63">1</text>
<text x="370.7" y="60.5">2</text>
<text x="68" y="66.8">GND</text>
<text x="75.2" y="70.4" transform="rotate(-90 75.2 70.4)">EH</text>
<text x="85.4" y="70.4" transform="rotate(-90 85.4 70.4)">EH</text>
<text x="86.4" y="66.8">GND</text>
<text x="73.9" y="74" transform="rotate(-90 73.9 74)">17</text>
<text x="84.1" y="74" transform="rotate(-90 84.1 74)">18</text>
<text x="326" y="117.6">1</text>
<text x="328.3" y="118.9">DCD</text>
<text x="343.2" y="115.8" transform="rotate(-90 343.2 115.8)">29</text>
<text x="344.2" y="119.4" transform="rotate(-90 344.2 119.4)">EP</text>
<text x="354.8" y="118.9">DTR</text>
<text x="360.6" y="117.6">28</text>
<text x="326" y="120.1">2</text>
<text x="326" y="122.7">3</text>
<text x="326" y="125.2">4</text>
<text x="328.3" y="121.4">RI/CLK</text>
<text x="328.3" y="124">GND</text>
<text x="354.7" y="121.4">DSR</text>
<text x="354.9" y="124">TXD</text>
<text x="360.6" y="125.2">25</text>
<text x="360.6" y="122.7">26</text>
<text x="360.6" y="120.1">27</text>
<text x="141.9" y="126.5">1</text>
<text x="141.9" y="129">2</text>
<text x="141.9" y="131.6">3</text>
<text x="144.2" y="127.8">VBUS1</text>
<text x="144.2" y="130.3">GND1</text>
<text x="160.2" y="127.8">VBUS2</text>
<text x="161.4" y="130.3">GND2</text>
<text x="168.8" y="131.6">14</text>
<text x="168.8" y="129">15</text>
<text x="168.8" y="126.5">16</text>
<text x="326" y="127.8">5</text>
<text x="326" y="130.3">6</text>
<text x="328.3" y="126.5">D+</text>
<text x="328.3" y="129">D-</text>
<text x="328.3" y="131.6">VDD</text>
<text x="354.7" y="126.5">RXD</text>
<text x="354.9" y="131.6">CTS</text>
<text x="354.9" y="129">RTS</text>
<text x="360.6" y="130.3">23</text>
<text x="360.6" y="127.8">24</text>
<text x="141.9" y="134.1">4</text>
<text x="141.9" y="136.7">5</text>
<text x="144.2" y="132.8">VDD1</text>
<text x="144.2" y="135.4">PDEN</text>
<text x="144.2" y="137.9">SPU</text>
<text x="161.6" y="132.8">VDD2</text>
<text x="163" y="135.4">SPD</text>
<text x="163.9" y="137.9">PIN</text>
<text x="168.8" y="136.7">12</text>
<text x="168.8" y="134.1">13</text>
<text x="326" y="132.8">7</text>
<text x="326" y="135.4">8</text>
<text x="326" y="137.9">9</text>
<text x="328.3" y="134.1">VREGIN</text>
<text x="328.3" y="136.7">VBUS</text>
<text x="351.9" y="136.7">GPIO.5</text>
<text x="351.9" y="134.1">GPIO.4</text>
<text x="360.6" y="137.9">20</text>
<text x="360.6" y="135.4">21</text>
<text x="360.6" y="132.8">22</text>
<text x="141.9" y="139.2">6</text>
<text x="141.9" y="141.7">7</text>
<text x="144.2" y="140.5">UD</text>
<text x="144.2" y="143">UD+</text>
<text x="163.1" y="143">DD+</text>
<text x="163.7" y="140.5">DD-</text>
<text x="168.8" y="141.7">10</text>
<text x="168.8" y="139.2">11</text>
<text x="324.7" y="140.5">10</text>
<text x="324.7" y="143">11</text>
<text x="328.3" y="139.2">RSTb</text>
<text x="328.3" y="141.7">NC</text>
<text x="346.9" y="141.7">GPIO.0/TXT</text>
<text x="351.9" y="139.2">GPIO.6</text>
<text x="360.6" y="143">18</text>
<text x="360.6" y="140.5">19</text>
<text x="141.9" y="144.3">8</text>
<text x="144.2" y="145.5">GND1</text>
<text x="161.4" y="145.5">GND2</text>
<text x="168.8" y="144.3">9</text>
<text x="324.7" y="145.5">12</text>
<text x="324.7" y="148.1">13</text>
<text x="328.3" y="144.3">SUSPENDb</text>
<text x="328.3" y="146.8">SUSPEND</text>
<text x="328.3" y="149.4">CHREN</text>
<text x="341.3" y="149.4">GPIO.3/WAKEUP</text>
<text x="344.2" y="146.8">GPIO.2/RS485</text>
<text x="346.6" y="144.3">GPIO.1/RXT</text>
<text x="360.6" y="148.1">16</text>
<text x="360.6" y="145.5">17</text>
<text x="324.7" y="150.6">14</text>
<text x="328.3" y="151.9">CHR1</text>
<text x="353.3" y="151.9">CHR0</text>
<text x="360.6" y="150.6">15</text>
<text x="312" y="169.7">1</text>
<text x="312" y="172.2">2</text>
<text x="314.4" y="170.9">E1</text>
<text x="314.4" y="173.5">B1</text>
<text x="329.9" y="170.9">C1</text>
<text x="330" y="173.5">B2</text>
<text x="333.9" y="172.2">5</text>
<text x="333.9" y="169.7">6</text>
<text x="312" y="174.8">3</text>
<text x="314.4" y="176">C2</text>
<text x="330" y="176">E2</text>
<text x="333.9" y="174.8">4</text>
<text x="134.4" y="191">Replacements: NME1S0505SC / TEA 1-0505</text>
<text x="153.2" y="202" transform="rotate(-90 153.2 202)">VIN-</text>
<text x="155.7" y="202" transform="rotate(-90 155.7 202)">VIN+</text>
<text x="158.2" y="202" transform="rotate(-90 158.2 202)">VO-</text>
<text x="160.8" y="202" transform="rotate(-90 160.8 202)">VO+</text>
<text x="151.9" y="204.3" transform="rotate(-90 151.9 204.3)">1</text>
<text x="154.4" y="204.3" transform="rotate(-90 154.4 204.3)">2</text>
<text x="157" y="204.3" transform="rotate(-90 157 204.3)">3</text>
<text x="159.5" y="204.3" transform="rotate(-90 159.5 204.3)">4</text>
<text x="226.9" y="205.2">1</text>
<text x="226.9" y="207.8">2</text>
<text x="229.3" y="206.5">VIN</text>
<text x="229.3" y="209">VSS</text>
<text x="241.4" y="206.5">VOUT</text>
<text x="248.8" y="205.2">5</text>
<text x="226.9" y="210.3">3</text>
<text x="229.3" y="211.6">CE</text>
<text x="244.4" y="211.6">NC</text>
<text x="248.8" y="210.3">4</text>
<text x="125.5" y="267.2">Non insulated part</text>
<text x="171.2" y="267.2">Insulated part (up to 1kV)</text>
</g>
<g font-size="1.5" fill="#000080">
<text x="366.8" y="31.2">H3</text>
<text x="326.1" y="47.7">H1</text>
<text x="253.7" y="132.8">R10</text>
<text x="309.6" y="142.9">R15</text>
<text x="134.4" y="206.4">L3</text>
<text x="169.9" y="206.4">L2</text>
</g>
</svg>
